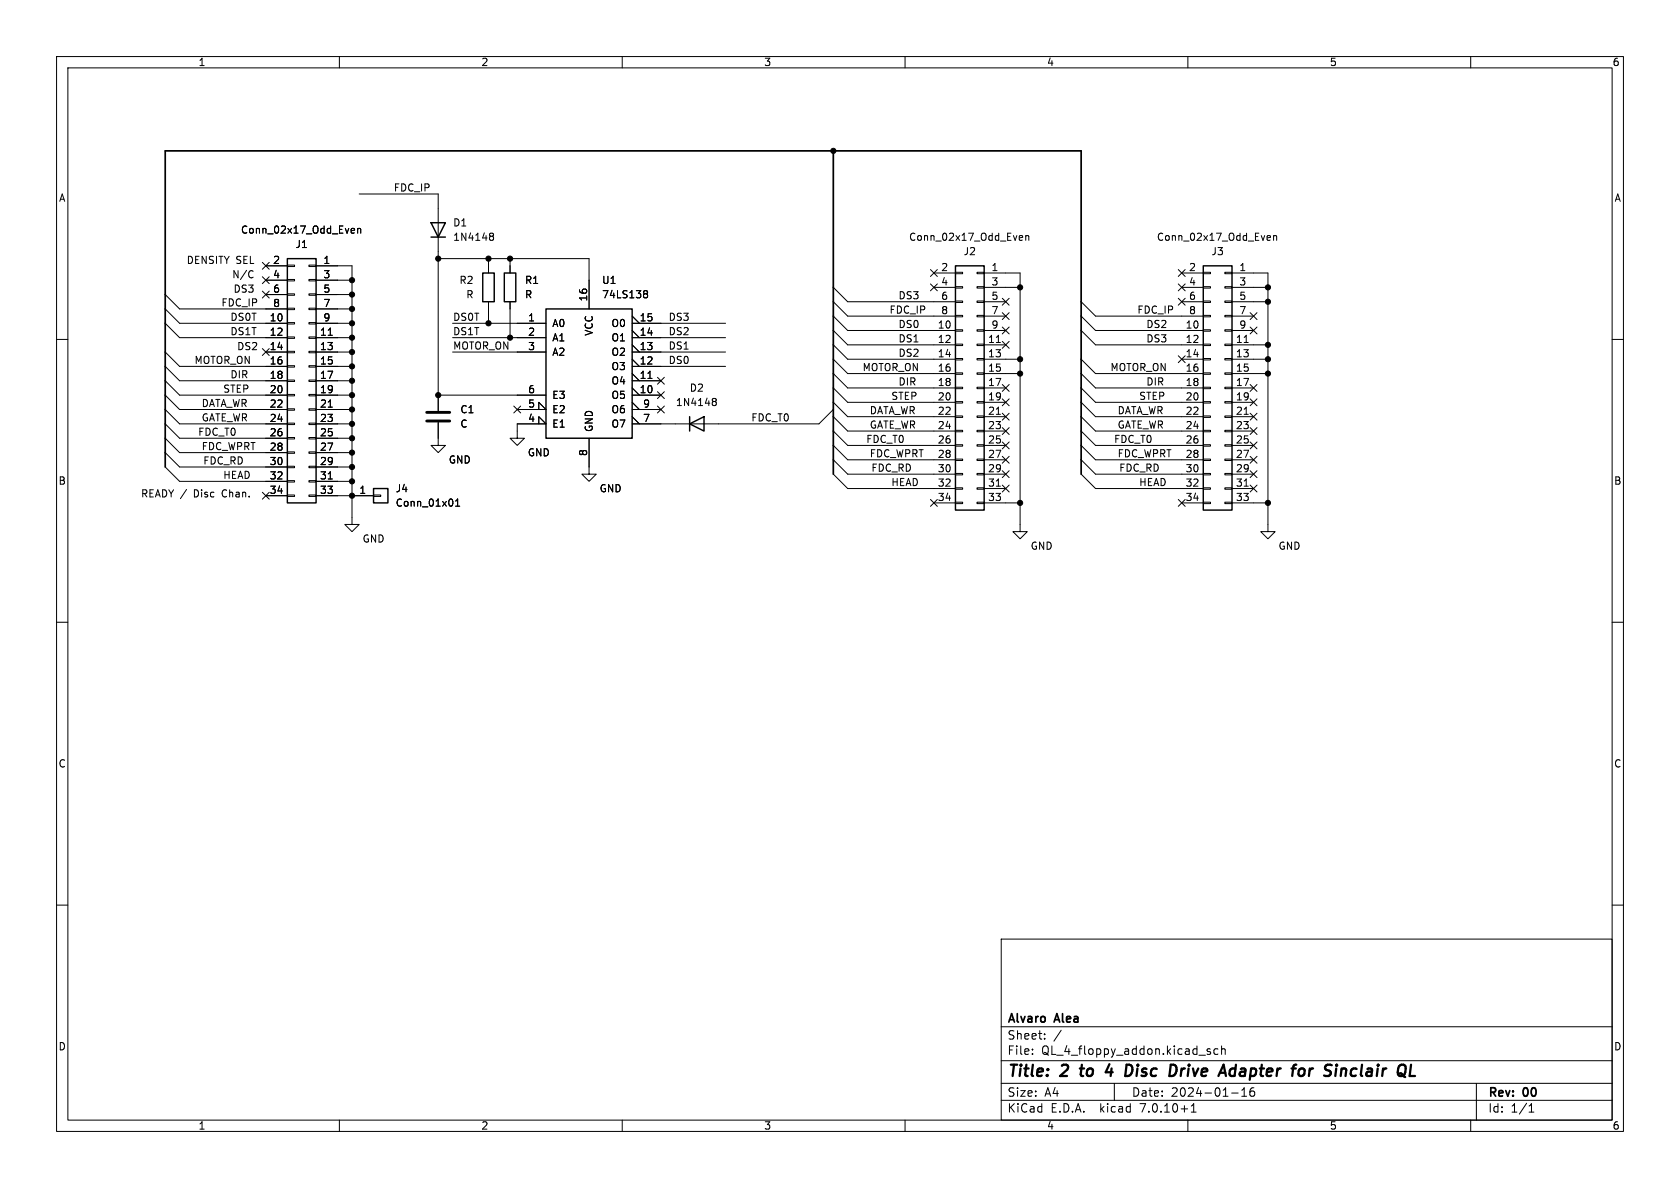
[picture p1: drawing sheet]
<svg xmlns="http://www.w3.org/2000/svg" width="297mm" height="210mm" viewBox="0 0 297 210" stroke-linecap="round" stroke-linejoin="round" font-family="sans-serif">
<g fill="none" stroke="#000" stroke-width=".18">
<path d="M10 10h277v190h-277zM12 12h273v186h-273zM60 10v2M110 10v2M160 10v2M210 10v2M260 10v2M63.5 34.3h14v38.3M10 60h2M29.2 54.6l2.5 2.6h19.1M29.2 57.2l2.5 2.5h19.1M29.2 52.1l2.5 2.5h19.1"/>
<path d="M44.5 47.8l.2 .2M44.7 49l-.2 .1M46.4 51.5l1.2 1.2M46.4 46.4l1.2 1.2M46.4 48.9l1.2 1.2M47 47h3.8M47 49.5h3.8M47 52.1h3.8M47.6 51.5l-1.2 1.2M47.6 46.4l-1.2 1.2M47.6 48.9l-1.2 1.2M50.8 59.6h1.3v.2h-1.3z"/>
<path d="M50.8 57h1.3v.3h-1.3zM50.8 54.5h1.3v.2h-1.3zM50.8 51.9h1.3v.3h-1.3zM50.8 49.4h1.3v.3h-1.3zM50.8 46.9h1.3v.2h-1.3zM54.6 59.6h1.3v.2h-1.3zM54.6 57h1.3v.3h-1.3zM54.6 54.5h1.3v.2h-1.3zM54.6 51.9h1.3v.3h-1.3zM54.6 49.4h1.3v.3h-1.3zM54.6 46.9h1.3v.2h-1.3zM55.9 47h6.3v45.7h-1.2l1.2 1.3 1.3-1.3h-1.3"/>
<path d="M55.9 57.2h6.3M55.9 59.7h6.3M55.9 49.5h6.3M55.9 52.1h6.3M55.9 54.6h6.3M58 59.3h.8M62.3 40.4h.3l.1 .3-.6 .1M62.6 41.2h-.3M63.2 40.5l.2-.1h.3l.1 .8M63.2 40.4v.8M77.5 45.7h26.6v8.9M80 57.2h16.5"/>
<path d="M80 59.7h16.5M86.4 45.7v2.6M86.4 53.3v3.9M86.7 41.3l.3-.1 .2 .1 .1 .2-.3 .3M86.7 41.7l.1 .1M86.8 41.8h.2M86.8 41.8h-.1M87 41.8l.3 .2-.1 .4-.2 .1-.3-.1M90.2 45.7v2.6M90.2 53.3v6.4M111.8 57.2h16.5M111.8 59.7h16.5"/>
<path d="M111.8 58.4l1.2 1.3M111.8 55.9l1.2 1.3M113.9 51.9h.1M113.9 51.4h.3l.2 .1 .1 .2-.3 .2M114 51.9h.2M114 51.9l-.1 .1M114.2 51.9l.3 .3-.1 .3-.2 .1h-.3M147.3 55.9l2.6 2.5h19M147.3 58.4l2.6 2.6h19M147.3 50.8l2.6 2.5h19M147.3 53.3l2.6 2.6h19M164.5 50.2l1.2 1.2"/>
<path d="M164.5 47.7l1.2 1.2M165.1 48.3h3.8M165.1 50.8h3.8M165.7 50.2l-1.2 1.2M165.7 47.7l-1.2 1.2M168.9 58.3h1.3v.2h-1.3zM168.9 55.8h1.3v.2h-1.3zM168.9 53.2h1.3v.3h-1.3zM168.9 50.7h1.3v.2h-1.3zM168.9 48.1h1.3v.3h-1.3zM172.7 58.3h1.3v.2h-1.3zM172.7 55.8h1.3v.2h-1.3z"/>
<path d="M172.7 53.2h1.3v.3h-1.3zM172.7 50.7h1.3v.2h-1.3zM172.7 48.1h1.3v.3h-1.3zM174 48.3h6.3v45.7h-1.2l1.2 1.3 1.3-1.3h-1.3M174 58.4h3.8M174 50.8h6.3M174 53.3h3.8M174 55.9h3.8M177.2 55.3l1.2 1.2M177.2 52.7l1.2 1.2M177.2 57.8l1.2 1.2M178.4 55.3l-1.2 1.2"/>
<path d="M178.4 52.7l-1.2 1.2M178.4 57.8l-1.2 1.2M180.4 41.6l.3 .1 .1 .2-.6 .2M180.7 42.4l-.3 .1M181.3 41.8l.2-.2 .3 .1 .1 .8M181.3 41.6v.9M191.1 55.9l2.6 2.5h19M191.1 58.4l2.6 2.6h19M191.1 53.3l2.6 2.6h19M208.3 52.7l1.2 1.2M208.3 50.2l1.2 1.2M208.3 47.7l1.2 1.2"/>
<path d="M208.9 48.3h3.8M208.9 50.8h3.8M208.9 53.3h3.8M209.5 52.7l-1.2 1.2M209.5 50.2l-1.2 1.2M209.5 47.7l-1.2 1.2M212.7 58.3h1.3v.2h-1.3zM212.7 55.8h1.3v.2h-1.3zM212.7 53.2h1.3v.3h-1.3zM212.7 50.7h1.3v.2h-1.3zM212.7 48.1h1.3v.3h-1.3zM216.5 58.3h1.3v.2h-1.3z"/>
<path d="M216.5 55.8h1.3v.2h-1.3zM216.5 53.2h1.3v.3h-1.3zM216.5 50.7h1.3v.2h-1.3zM216.5 48.1h1.3v.3h-1.3zM217.8 48.3h6.4v45.7h-1.3l1.3 1.3 1.2-1.3h-1.2M217.8 58.4h3.8M217.8 50.8h6.4M217.8 53.3h6.4M217.8 55.9h3.8M221 57.8l1.2 1.2M221 55.3l1.2 1.2M222.2 57.8l-1.2 1.2"/>
<path d="M222.2 55.3l-1.2 1.2M224.2 41.6l.3 .1 .1 .2-.6 .2M224.5 42.4l-.3 .1M225.2 41.8l.1-.2 .3 .1 .1 .8M225.2 41.6v.9M285 60h2M29.2 72.4l2.5 2.5h19.1M29.2 62.2l2.5 2.6h19.1M29.2 64.8l2.5 2.5h19.1M29.2 67.3l2.5 2.6h19.1M29.2 69.9l2.5 2.5h19.1M29.2 74.9l2.5 2.6h19.1"/>
<path d="M29.2 77.5l2.5 2.5h19.1M46.4 61.6l1.2 1.2M47 62.2h3.8M47.6 61.6l-1.2 1.2M50.8 79.9h1.3v.2h-1.3zM50.8 77.3h1.3v.3h-1.3zM50.8 74.8h1.3v.3h-1.3zM50.8 72.3h1.3v.2h-1.3zM50.8 69.7h1.3v.3h-1.3zM50.8 67.2h1.3v.2h-1.3zM50.8 64.6h1.3v.3h-1.3zM50.8 62.1h1.3v.3h-1.3z"/>
<path d="M54.6 79.9h1.3v.2h-1.3zM54.6 77.3h1.3v.3h-1.3zM54.6 74.8h1.3v.3h-1.3zM54.6 72.3h1.3v.2h-1.3zM54.6 69.7h1.3v.3h-1.3zM54.6 67.2h1.3v.2h-1.3zM54.6 64.6h1.3v.3h-1.3zM54.6 62.1h1.3v.3h-1.3zM55.9 74.9h6.3M55.9 62.2h6.3M55.9 64.8h6.3M55.9 67.3h6.3"/>
<path d="M55.9 69.9h6.3M55.9 72.4h6.3M55.9 77.5h6.3M58 72h.8M77.5 74.7v4h-1.3l1.3 1.3 1.2-1.3h-1.2M77.5 69.9h19M80 62.2h16.5M90.8 71.8l1.2 1.2M91.4 72.4h5.1l-1.3-1.3v1.3M92 71.8l-1.2 1.2M95.2 74.9v-1.2l1.3 1.2h-5.1v2.6h-1.2l1.2 1.2 1.3-1.2h-1.3M104.1 77.5v6.3h-1.2l1.2 1.3 1.3-1.3h-1.3"/>
<path d="M111.8 62.2h16.5M111.8 64.8h16.5M111.8 67.3h5M111.8 69.9h5M111.8 72.4h5M111.8 68.6l1.2 1.3M111.8 66l1.2 1.3M111.8 63.5l1.2 1.3M111.8 61l1.2 1.2M111.8 73.7l1.2 1.2M111.8 71.1l1.2 1.3M114.5 66.9h.8"/>
<path d="M116.2 69.2l1.2 1.3M116.2 66.7l1.2 1.2M116.2 71.8l1.2 1.2M117.4 69.2l-1.2 1.3M117.4 66.7l-1.2 1.2M117.4 71.8l-1.2 1.2M126 70.9l.2 .1M126 70.5l.4-.1 .2 .2v.1l-.2 .3M126.2 71h.2M126.2 71h-.2M126.4 71l.2 .2v.4l-.2 .1-.4-.1M147.3 61l2.6 2.5h19"/>
<path d="M147.3 63.5l2.6 2.5h19M147.3 66l2.6 2.6h19M147.3 68.6l2.6 2.5h19M147.3 71.1l2.6 2.6h19M147.3 73.7l2.6 2.5h19M147.3 76.2l2.6 2.5h19M147.3 78.7l2.6 2.6h19M147.3 72.4l-2.5 2.5h-33M168.9 78.6h1.3v.3h-1.3zM168.9 76.1h1.3v.2h-1.3zM168.9 73.5h1.3v.3h-1.3zM168.9 71h1.3v.2h-1.3z"/>
<path d="M168.9 68.5h1.3v.2h-1.3zM168.9 65.9h1.3v.3h-1.3zM168.9 63.4h1.3v.2h-1.3zM168.9 60.8h1.3v.3h-1.3zM172.7 78.6h1.3v.3h-1.3zM172.7 76.1h1.3v.2h-1.3zM172.7 73.5h1.3v.3h-1.3zM172.7 71h1.3v.2h-1.3zM172.7 68.5h1.3v.2h-1.3zM172.7 65.9h1.3v.3h-1.3zM172.7 63.4h1.3v.2h-1.3zM172.7 60.8h1.3v.3h-1.3z"/>
<path d="M174 61h3.8M174 63.5h6.3M174 66h6.3M174 68.6h3.8M174 71.1h3.8M174 73.7h3.8M174 76.2h3.8M174 78.7h3.8M176.1 60.5h.8M176.1 73.2h.8M177.2 78.1l1.2 1.2M177.2 68l1.2 1.2"/>
<path d="M177.2 70.5l1.2 1.2M177.2 75.6l1.2 1.2M177.2 73.1l1.2 1.2M177.2 60.4l1.2 1.2M178.4 78.1l-1.2 1.2M178.4 75.6l-1.2 1.2M178.4 68l-1.2 1.2M178.4 70.5l-1.2 1.2M178.4 73.1l-1.2 1.2M178.4 60.4l-1.2 1.2M191.1 63.5l2.6 2.5h19M191.1 66l2.6 2.6h19"/>
<path d="M191.1 68.6l2.6 2.5h19M191.1 71.1l2.6 2.6h19M191.1 73.7l2.6 2.5h19M191.1 76.2l2.6 2.5h19M191.1 78.7l2.6 2.6h19M208.3 62.9l1.2 1.2M208.9 63.5h3.8M209.5 62.9l-1.2 1.2M212.7 78.6h1.3v.3h-1.3zM212.7 76.1h1.3v.2h-1.3zM212.7 73.5h1.3v.3h-1.3zM212.7 71h1.3v.2h-1.3z"/>
<path d="M212.7 68.5h1.3v.2h-1.3zM212.7 65.9h1.3v.3h-1.3zM212.7 63.4h1.3v.2h-1.3zM212.7 60.8h1.3v.3h-1.3zM216.5 78.6h1.3v.3h-1.3zM216.5 76.1h1.3v.2h-1.3zM216.5 73.5h1.3v.3h-1.3zM216.5 71h1.3v.2h-1.3zM216.5 68.5h1.3v.2h-1.3zM216.5 65.9h1.3v.3h-1.3zM216.5 63.4h1.3v.2h-1.3zM216.5 60.8h1.3v.3h-1.3z"/>
<path d="M217.8 61h6.4M217.8 63.5h6.4M217.8 66h6.4M217.8 68.6h3.8M217.8 71.1h3.8M217.8 73.7h3.8M217.8 76.2h3.8M217.8 78.7h3.8M220 60.5h.7M220 73.2h.7M221 68l1.2 1.2M221 70.5l1.2 1.2"/>
<path d="M221 75.6l1.2 1.2M221 78.1l1.2 1.2M221 73.1l1.2 1.2M222.2 68l-1.2 1.2M222.2 70.5l-1.2 1.2M222.2 75.6l-1.2 1.2M222.2 78.1l-1.2 1.2M222.2 73.1l-1.2 1.2M29.2 80l2.5 2.6h19.1M29.2 82.6l2.5 2.5h19.1M46.4 87l1.2 1.2M47 87.6h3.8"/>
<path d="M47.6 87l-1.2 1.2M50.8 87.5h1.3v.3h-1.3zM50.8 85h1.3v.2h-1.3zM50.8 82.4h1.3v.3h-1.3zM54.6 87.5h1.3v.3h-1.3zM54.6 85h1.3v.2h-1.3zM54.6 82.4h1.3v.3h-1.3zM55.9 87.6h10.1M55.9 80h6.3M55.9 82.6h6.3M55.9 85.1h6.3M58 84.7h.8"/>
<path d="M66 87.5h1.3v.3h-1.3zM80.5 89.5h.8M80.5 88.6l.4-.4v1.3M147.3 81.3l2.6 2.5h19M147.3 83.8l2.6 2.6h19M164.5 88.3l1.2 1.2M165.1 88.9h3.8M165.7 88.3l-1.2 1.2M168.9 88.8h1.3v.2h-1.3zM168.9 86.2h1.3v.3h-1.3zM168.9 83.7h1.3v.2h-1.3zM168.9 81.2h1.3v.2h-1.3z"/>
<path d="M172.7 88.8h1.3v.2h-1.3zM172.7 86.2h1.3v.3h-1.3zM172.7 83.7h1.3v.2h-1.3zM172.7 81.2h1.3v.2h-1.3zM174 81.3h3.8M174 83.8h3.8M174 86.4h3.8M174 88.9h6.3M176.1 85.9h.8M177.2 85.8l1.2 1.2M177.2 83.2l1.2 1.2M177.2 80.7l1.2 1.2"/>
<path d="M178.4 85.8l-1.2 1.2M178.4 83.2l-1.2 1.2M178.4 80.7l-1.2 1.2M191.1 81.3l2.6 2.5h19M191.1 83.8l2.6 2.6h19M208.3 88.3l1.2 1.2M208.9 88.9h3.8M209.5 88.3l-1.2 1.2M212.7 88.8h1.3v.2h-1.3zM212.7 86.2h1.3v.3h-1.3zM212.7 83.7h1.3v.2h-1.3zM212.7 81.2h1.3v.2h-1.3z"/>
<path d="M216.5 88.8h1.3v.2h-1.3zM216.5 86.2h1.3v.3h-1.3zM216.5 83.7h1.3v.2h-1.3zM216.5 81.2h1.3v.2h-1.3zM217.8 81.3h3.8M217.8 83.8h3.8M217.8 86.4h3.8M217.8 88.9h6.4M220 85.9h.7M221 80.7l1.2 1.2M221 85.8l1.2 1.2M221 83.2l1.2 1.2"/>
<path d="M222.2 80.7l-1.2 1.2M222.2 85.8l-1.2 1.2M222.2 83.2l-1.2 1.2M10 110h2M285 110h2M10 160h2M285 160h2M177 166h108v32h-108zM60 198v2M110 198v2M160 198v2M177 194.5h108"/>
<path d="M177 191.5h108M177 187.5h108M177 181.5h108M182.5 186.3v.1M182.5 185.5v.1M184.7 183.6v.1M184.7 182.8v.1M187.6 182.1l-1.3 2M197 191.5v3M210 198v2M210.6 196.6h.9M210.6 195.5l.4-.4v1.5"/>
<path d="M214 185.5l-.4-.1-.2 .2 .1 .2 .5 .2v.3h-.6M215.3 185.5l-.4-.1-.3 .3v.4l.1 .2h.6M216 185.5l.2-.1 .3 .1 .1 .9M216 184.9v1.5M217.7 193.2h1.2M219.5 193.8h.9M219.5 192.7l.5-.4v1.5M221.2 192.4a1.17 1.17 0 0 0-.1 1.3h.6l.1-.5-.3-.3h-.3l-.2 .3M260 198v2M261 191.5v6.5M270.3 196.6h.9M270.3 195.5l.4-.4v1.5"/>
</g>
<g fill="none" stroke="#000" stroke-width=".4">
<path d="M190.9 188.9h.8M191.3 188.2l-.2 1.7 .2 .3M196.1 188.1l-.6 1.4h1.2M196.5 188.9l-.2 1.3M199.6 188.2a1.11 1.11 0 0 1 .1 1.9M208.9 188.9l-.2 1.3M209.3 188.9l-.5 .4M217.8 188.9l.6 .1M218.3 190.1l-.6 .1M218.5 188.2l-.2 2M231.6 188.9l-.2 1.3M232.1 188.9l-.4 .1-.2 .3"/>
<path d="M239.3 188.9l-.5 .4v.5l.3 .4"/>
</g>
<path d="M76.2 39.4h2.5l-1.2 2.5zM50.8 45.7h5.1v43.2h-5.1zM76.2 41.9h2.5M85.3 48.3h2.1v5h-2.1zM89.2 48.3h2v5h-2zM96.5 54.6h15.3v22.9h-15.3zM168.9 47h5.1v43.2h-5.1zM212.7 47h5.1v43.2h-5.1zM121.9 74.9l2.6-1.2v2.5zM121.9 73.7v2.5M66 86.4h2.6v2.5h-2.6z" fill="none" stroke="#000" stroke-width=".25"/>
<path d="M75.4 74.4h4.1M75.4 72.9h4.1" fill="none" stroke="#000" stroke-width=".51"/>
<path d="M147.3 26.7v57.1M29.2 82.6v-55.9h161.9v57.1" fill="none" stroke="#000" stroke-width=".3"/>
<g fill="#000" stroke="#000" stroke-width=".18">
<circle cx="147.3" cy="26.7" r=".46"/>
<circle cx="62.2" cy="54.6" r=".46"/>
<circle cx="62.2" cy="59.7" r=".46"/>
<circle cx="62.2" cy="57.2" r=".46"/>
<circle cx="62.2" cy="52.1" r=".46"/>
<circle cx="62.2" cy="49.5" r=".46"/>
<circle cx="77.5" cy="45.7" r=".46"/>
<circle cx="86.4" cy="57.2" r=".46"/>
<circle cx="86.4" cy="45.7" r=".46"/>
<circle cx="90.2" cy="45.7" r=".46"/>
<circle cx="90.2" cy="59.7" r=".46"/>
<circle cx="180.3" cy="50.8" r=".46"/>
<circle cx="224.2" cy="50.8" r=".46"/>
<circle cx="224.2" cy="53.3" r=".46"/>
<circle cx="62.2" cy="67.3" r=".46"/>
<circle cx="62.2" cy="69.9" r=".46"/>
<circle cx="62.2" cy="74.9" r=".46"/>
<circle cx="62.2" cy="62.2" r=".46"/>
<circle cx="62.2" cy="77.5" r=".46"/>
<circle cx="62.2" cy="64.8" r=".46"/>
<circle cx="62.2" cy="72.4" r=".46"/>
<circle cx="77.5" cy="69.9" r=".46"/>
<circle cx="180.3" cy="66" r=".46"/>
<circle cx="180.3" cy="63.5" r=".46"/>
<circle cx="224.2" cy="66" r=".46"/>
<circle cx="224.2" cy="61" r=".46"/>
<circle cx="224.2" cy="63.5" r=".46"/>
<circle cx="62.2" cy="80" r=".46"/>
<circle cx="62.2" cy="87.6" r=".46"/>
<circle cx="62.2" cy="82.6" r=".46"/>
<circle cx="62.2" cy="85.1" r=".46"/>
<circle cx="180.3" cy="88.9" r=".46"/>
<circle cx="224.2" cy="88.9" r=".46"/>
</g>
<g font-size="2.8">
<text x="178" y="190.9">Title:</text>
<text x="187.7" y="190.9">2</text>
<text x="191.9" y="190.9">to</text>
<text x="197.2" y="190.9">4</text>
<text x="201.4" y="190.9">Disc</text>
<text x="210" y="190.9">Drive</text>
<text x="219.8" y="190.9">Adapter</text>
<text x="233.3" y="190.9">for</text>
<text x="239.8" y="190.9">Sinclair</text>
</g>
<g font-size="2.1">
<text x="178" y="184">Sheet:</text>
<text x="178" y="181.2">Alvaro</text>
<text x="186.6" y="181.2">Alea</text>
<text x="178" y="186.7">File:</text>
<text x="184.1" y="186.7">QL_4_floppy_addon.kicad_sch</text>
<text x="178" y="196.9">KiCad</text>
<text x="178" y="194.1">Size:</text>
<text x="184.7" y="194.1">A4</text>
<text x="185.7" y="196.9">E.D.A.</text>
<text x="194.6" y="196.9">kicad</text>
<text x="200" y="194.1">Date:</text>
<text x="201.8" y="196.9">7.0.10+1</text>
<text x="207" y="194.1">2024-01-16</text>
<text x="263" y="194.3">Rev:</text>
<text x="263" y="196.9">Id:</text>
<text x="267.1" y="196.9">1/1</text>
<text x="269.4" y="194.3">00</text>
</g>
<g font-size="1.8">
<text x="35" y="11.9">1</text>
<text x="85" y="11.9">2</text>
<text x="135" y="11.9">3</text>
<text x="185" y="11.9">4</text>
<text x="235" y="11.9">5</text>
<text x="285" y="11.9">6</text>
<text x="10.3" y="35.9">A</text>
<text x="69.5" y="33.9">FDC_IP</text>
<text x="285.3" y="35.9">A</text>
<text x="42.5" y="41.5">Conn_02x17_Odd_Even</text>
<text x="80" y="40.2">D1</text>
<text x="32.9" y="46.7">DENSITY SEL</text>
<text x="48.2" y="46.7">2</text>
<text x="52.1" y="44">J1</text>
<text x="57.1" y="46.7">1</text>
<text x="80" y="42.8">1N4148</text>
<text x="160.6" y="42.8">Conn_02x17_Odd_Even</text>
<text x="170.3" y="45.3">J2</text>
<text x="204.4" y="42.8">Conn_02x17_Odd_Even</text>
<text x="214.1" y="45.3">J3</text>
<text x="41" y="49.3">N/C</text>
<text x="41.2" y="51.8">DS3</text>
<text x="48.2" y="49.3">4</text>
<text x="48.2" y="51.8">6</text>
<text x="57.1" y="49.3">3</text>
<text x="57.1" y="51.8">5</text>
<text x="81.1" y="50.4">R2</text>
<text x="82.3" y="52.9">R</text>
<text x="92.7" y="50.4">R1</text>
<text x="92.7" y="52.9">R</text>
<text x="103.9" y="53.4" transform="rotate(-90 103.9 53.4)">16</text>
<text x="106.3" y="50.4">U1</text>
<text x="106.3" y="52.9">74LS138</text>
<text x="158.7" y="53">DS3</text>
<text x="166.3" y="48">2</text>
<text x="166.3" y="50.5">4</text>
<text x="166.3" y="53.1">6</text>
<text x="175.2" y="48">1</text>
<text x="175.2" y="50.5">3</text>
<text x="175.2" y="53.1">5</text>
<text x="210.1" y="48">2</text>
<text x="210.1" y="50.5">4</text>
<text x="210.1" y="53.1">6</text>
<text x="219" y="48">1</text>
<text x="219" y="50.5">3</text>
<text x="219" y="53.1">5</text>
<text x="39" y="54.3">FDC_IP</text>
<text x="40.6" y="56.8">DS0T</text>
<text x="40.6" y="59.3">DS1T</text>
<text x="47.6" y="56.9">10</text>
<text x="47.6" y="59.4">12</text>
<text x="48.2" y="54.4">8</text>
<text x="56.5" y="59.4">11</text>
<text x="57.1" y="54.4">7</text>
<text x="57.1" y="56.9">9</text>
<text x="80" y="59.3">DS1T</text>
<text x="80" y="56.8">DS0T</text>
<text x="93.3" y="56.9">1</text>
<text x="93.3" y="59.4">2</text>
<text x="97.5" y="58">A0</text>
<text x="105" y="59.5" transform="rotate(-90 105 59.5)">VCC</text>
<text x="108" y="58">O0</text>
<text x="113" y="59.4">14</text>
<text x="113" y="56.9">15</text>
<text x="118.1" y="56.8">DS3</text>
<text x="118.1" y="59.3">DS2</text>
<text x="157.2" y="55.5">FDC_IP</text>
<text x="158.7" y="58.1">DS0</text>
<text x="165.7" y="58.2">10</text>
<text x="166.3" y="55.6">8</text>
<text x="175.2" y="55.6">7</text>
<text x="175.2" y="58.2">9</text>
<text x="201" y="55.5">FDC_IP</text>
<text x="202.6" y="58.1">DS2</text>
<text x="209.5" y="58.2">10</text>
<text x="210.1" y="55.6">8</text>
<text x="219" y="55.6">7</text>
<text x="219" y="58.2">9</text>
<text x="34.3" y="64.4">MOTOR_ON</text>
<text x="41.8" y="62">DS2</text>
<text x="47.6" y="62">14</text>
<text x="47.6" y="64.5">16</text>
<text x="56.5" y="62">13</text>
<text x="56.5" y="64.5">15</text>
<text x="80" y="61.9">MOTOR_ON</text>
<text x="93.3" y="62">3</text>
<text x="97.5" y="60.6">A1</text>
<text x="97.5" y="63.1">A2</text>
<text x="108" y="65.6">O3</text>
<text x="108" y="63.1">O2</text>
<text x="108" y="60.6">O1</text>
<text x="113" y="64.5">12</text>
<text x="113" y="62">13</text>
<text x="118.1" y="61.9">DS1</text>
<text x="118.1" y="64.4">DS0</text>
<text x="152.4" y="65.7">MOTOR_ON</text>
<text x="158.7" y="63.2">DS2</text>
<text x="158.7" y="60.6">DS1</text>
<text x="165.7" y="60.7">12</text>
<text x="165.7" y="63.2">14</text>
<text x="165.7" y="65.8">16</text>
<text x="174.6" y="60.7">11</text>
<text x="174.6" y="63.2">13</text>
<text x="174.6" y="65.8">15</text>
<text x="196.2" y="65.7">MOTOR_ON</text>
<text x="202.6" y="60.6">DS3</text>
<text x="209.5" y="60.7">12</text>
<text x="209.5" y="63.2">14</text>
<text x="209.5" y="65.8">16</text>
<text x="218.4" y="60.7">11</text>
<text x="218.4" y="63.2">13</text>
<text x="218.4" y="65.8">15</text>
<text x="39.4" y="69.5">STEP</text>
<text x="40.6" y="67">DIR</text>
<text x="47.6" y="67.1">18</text>
<text x="47.6" y="69.6">20</text>
<text x="56.5" y="67.1">17</text>
<text x="56.5" y="69.6">19</text>
<text x="93.3" y="69.6">6</text>
<text x="97.5" y="70.7">E3</text>
<text x="108" y="70.7">O5</text>
<text x="108" y="68.2">O4</text>
<text x="113" y="69.6">10</text>
<text x="113" y="67.1">11</text>
<text x="119.4" y="72">1N4148</text>
<text x="121.8" y="69.4">D2</text>
<text x="157.5" y="70.8">STEP</text>
<text x="158.7" y="68.2">DIR</text>
<text x="165.7" y="68.3">18</text>
<text x="165.7" y="70.9">20</text>
<text x="174.6" y="68.3">17</text>
<text x="174.6" y="70.9">19</text>
<text x="201.3" y="70.8">STEP</text>
<text x="202.6" y="68.2">DIR</text>
<text x="209.5" y="68.3">18</text>
<text x="209.5" y="70.9">20</text>
<text x="218.4" y="68.3">17</text>
<text x="218.4" y="70.9">19</text>
<text x="34.9" y="77.1">FDC_T0</text>
<text x="35.6" y="74.6">GATE_WR</text>
<text x="35.6" y="72">DATA_WR</text>
<text x="47.6" y="72.1">22</text>
<text x="47.6" y="74.7">24</text>
<text x="47.6" y="77.2">26</text>
<text x="56.5" y="72.1">21</text>
<text x="56.5" y="74.7">23</text>
<text x="56.5" y="77.2">25</text>
<text x="81.3" y="73.3">C1</text>
<text x="81.3" y="75.8">C</text>
<text x="93.3" y="74.7">4</text>
<text x="93.3" y="72.1">5</text>
<text x="97.5" y="75.8">E1</text>
<text x="97.5" y="73.3">E2</text>
<text x="105" y="76.5" transform="rotate(-90 105 76.5)">GND</text>
<text x="108" y="75.8">O7</text>
<text x="108" y="73.3">O6</text>
<text x="113.6" y="74.7">7</text>
<text x="113.6" y="72.1">9</text>
<text x="132.7" y="74.6">FDC_T0</text>
<text x="153.7" y="73.3">DATA_WR</text>
<text x="153.7" y="75.9">GATE_WR</text>
<text x="165.7" y="73.4">22</text>
<text x="165.7" y="75.9">24</text>
<text x="174.6" y="73.4">21</text>
<text x="174.6" y="75.9">23</text>
<text x="197.5" y="73.3">DATA_WR</text>
<text x="197.5" y="75.9">GATE_WR</text>
<text x="209.5" y="73.4">22</text>
<text x="209.5" y="75.9">24</text>
<text x="218.4" y="73.4">21</text>
<text x="218.4" y="75.9">23</text>
<text x="35.6" y="79.7">FDC_WPRT</text>
<text x="35.8" y="82.2">FDC_RD</text>
<text x="47.6" y="79.8">28</text>
<text x="47.6" y="82.3">30</text>
<text x="56.5" y="79.8">27</text>
<text x="56.5" y="82.3">29</text>
<text x="79.2" y="82.1">GND</text>
<text x="93.2" y="80.9">GND</text>
<text x="103.9" y="80.7" transform="rotate(-90 103.9 80.7)">8</text>
<text x="153" y="78.4">FDC_T0</text>
<text x="153.7" y="80.9">FDC_WPRT</text>
<text x="154" y="83.5">FDC_RD</text>
<text x="165.7" y="78.5">26</text>
<text x="165.7" y="81">28</text>
<text x="165.7" y="83.6">30</text>
<text x="174.6" y="78.5">25</text>
<text x="174.6" y="81">27</text>
<text x="174.6" y="83.6">29</text>
<text x="196.9" y="78.4">FDC_T0</text>
<text x="197.5" y="80.9">FDC_WPRT</text>
<text x="197.8" y="83.5">FDC_RD</text>
<text x="209.5" y="78.5">26</text>
<text x="209.5" y="81">28</text>
<text x="209.5" y="83.6">30</text>
<text x="218.4" y="78.5">25</text>
<text x="218.4" y="81">27</text>
<text x="218.4" y="83.6">29</text>
<text x="10.3" y="85.9">B</text>
<text x="24.8" y="88">READY /</text>
<text x="34.4" y="88">Disc</text>
<text x="39.4" y="84.7">HEAD</text>
<text x="39.5" y="88">Chan.</text>
<text x="47.6" y="84.8">32</text>
<text x="47.6" y="87.4">34</text>
<text x="56.5" y="84.8">31</text>
<text x="56.5" y="87.4">33</text>
<text x="63.4" y="87.4">1</text>
<text x="69.9" y="87.2">J4</text>
<text x="69.9" y="89.8">Conn_01x01</text>
<text x="105.9" y="87.2">GND</text>
<text x="157.5" y="86">HEAD</text>
<text x="165.7" y="86.1">32</text>
<text x="165.7" y="88.6">34</text>
<text x="174.6" y="86.1">31</text>
<text x="174.6" y="88.6">33</text>
<text x="201.3" y="86">HEAD</text>
<text x="209.5" y="86.1">32</text>
<text x="209.5" y="88.6">34</text>
<text x="218.4" y="86.1">31</text>
<text x="218.4" y="88.6">33</text>
<text x="285.3" y="85.9">B</text>
<text x="64" y="96.1">GND</text>
<text x="182.1" y="97.4">GND</text>
<text x="225.9" y="97.4">GND</text>
<text x="10.3" y="135.9">C</text>
<text x="285.3" y="135.9">C</text>
<text x="10.3" y="185.9">D</text>
<text x="285.3" y="185.9">D</text>
<text x="35" y="199.9">1</text>
<text x="85" y="199.9">2</text>
<text x="135" y="199.9">3</text>
<text x="185" y="199.9">4</text>
<text x="235" y="199.9">5</text>
<text x="285" y="199.9">6</text>
</g>
</svg>
